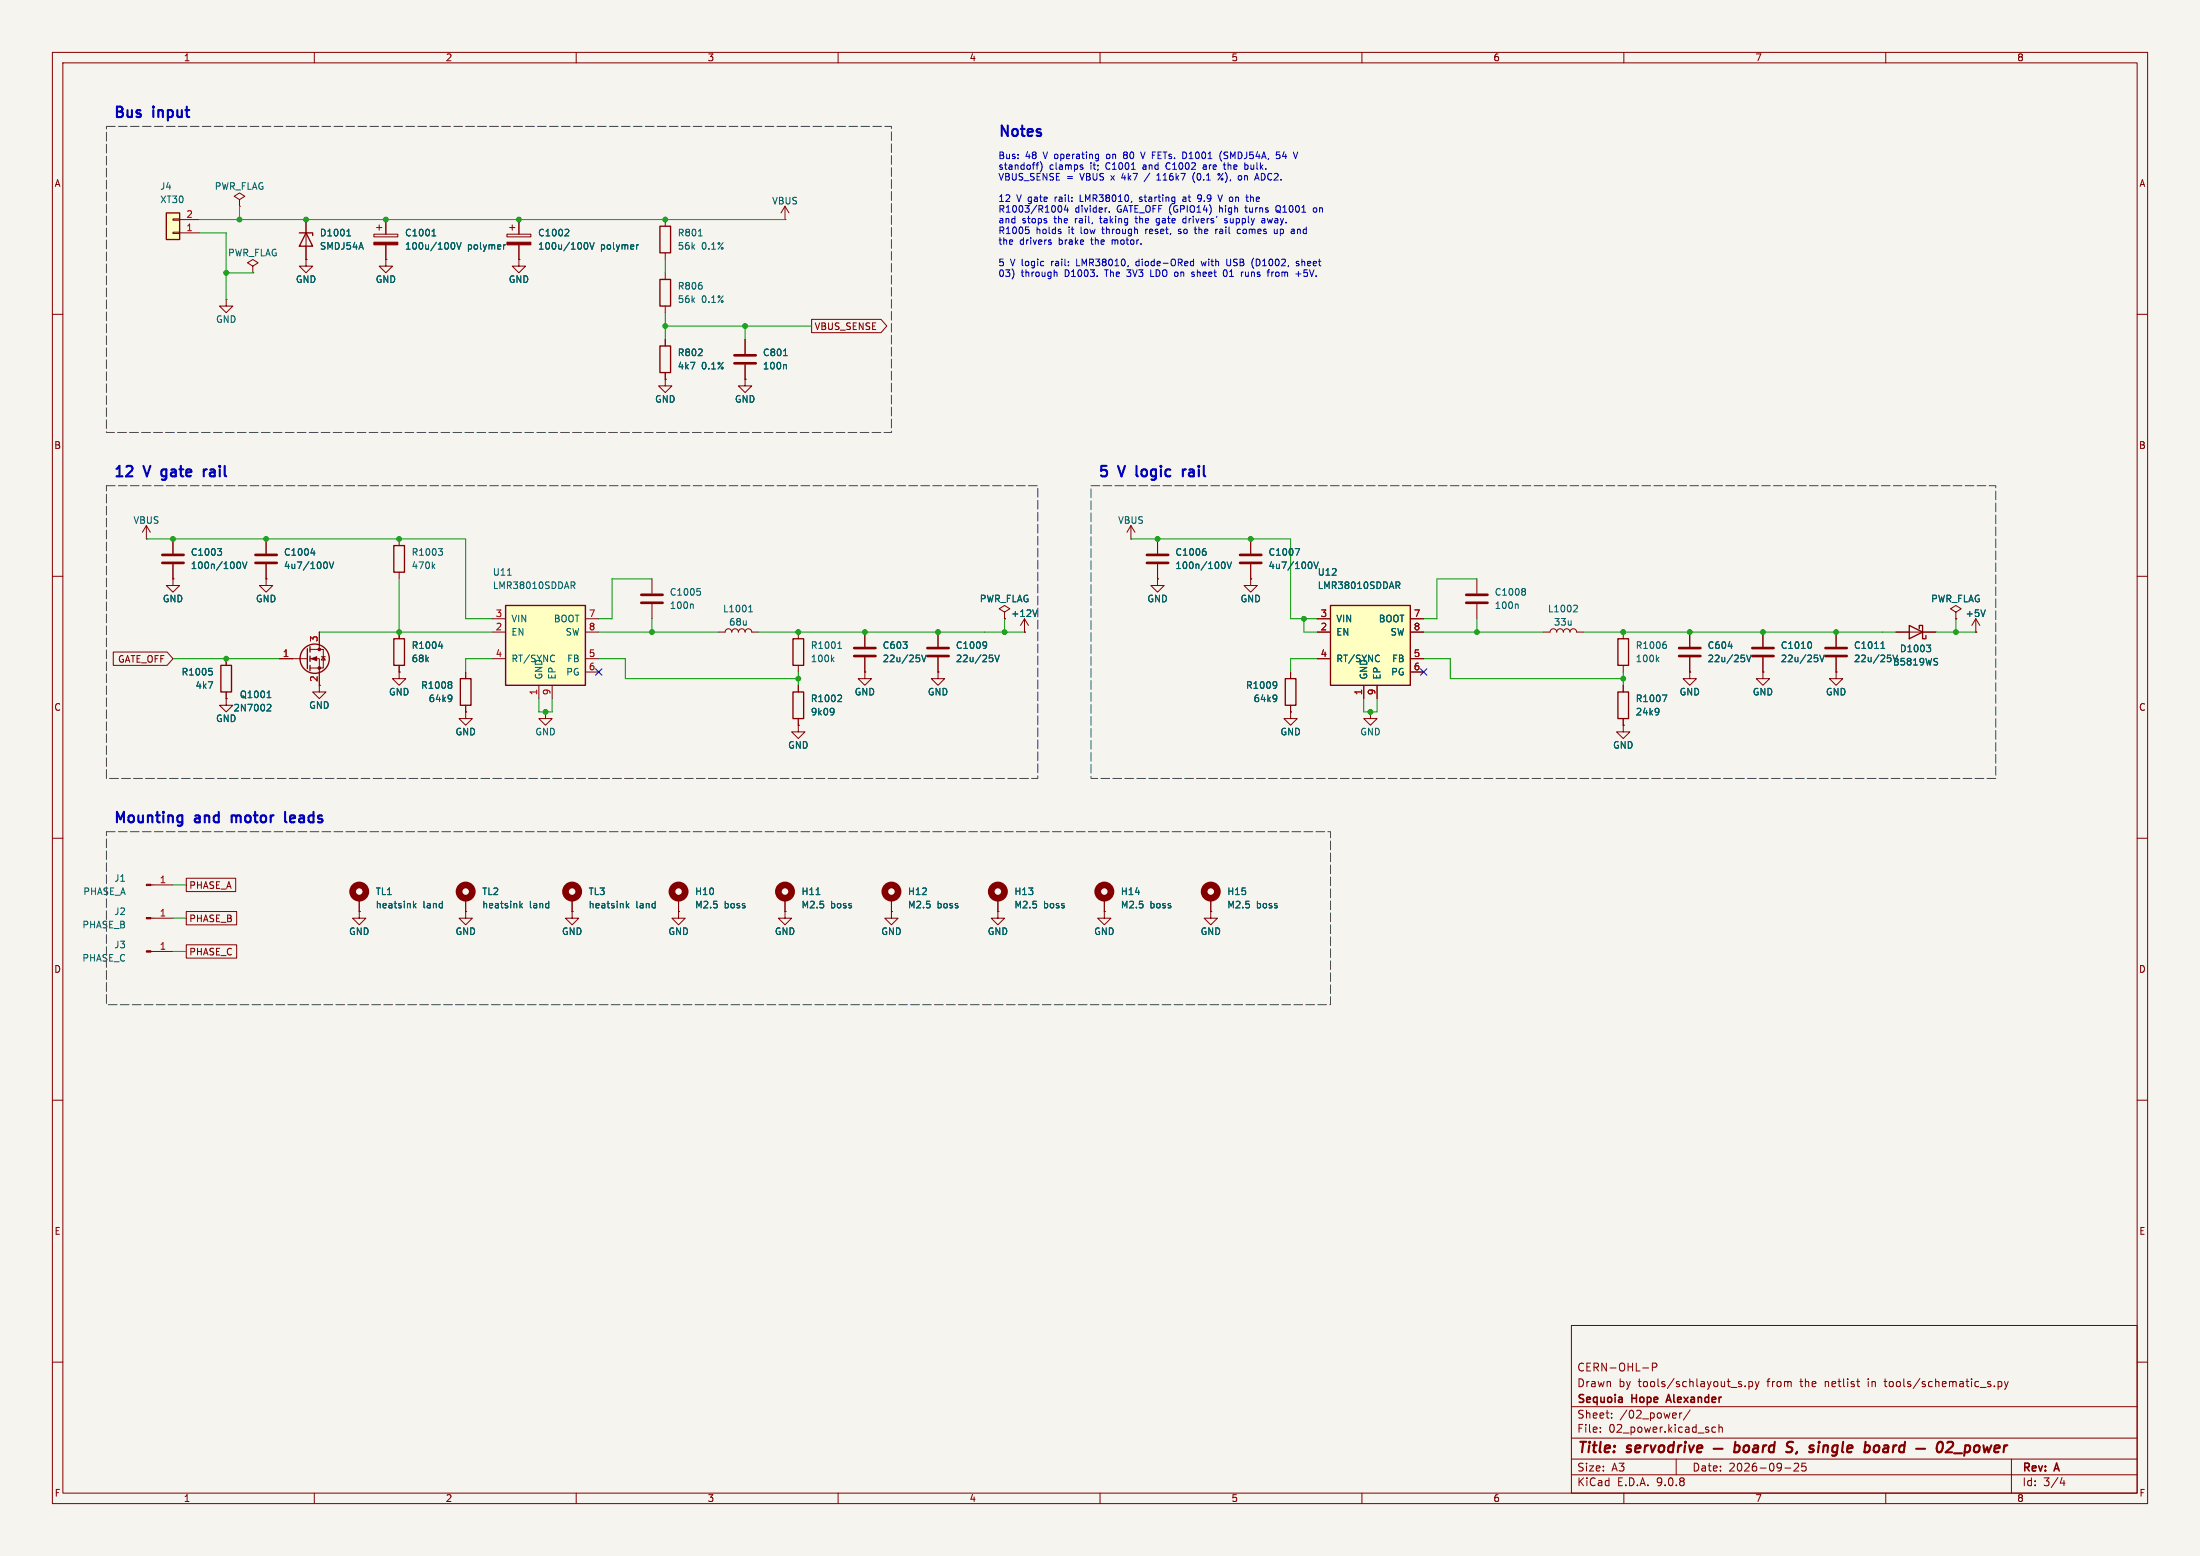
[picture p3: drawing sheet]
<svg xmlns="http://www.w3.org/2000/svg" width="420mm" height="297mm" viewBox="0 0 420 297" stroke-linecap="round" stroke-linejoin="round" font-family="sans-serif">
<path d="M0 0h420v297h-420z" fill="#f5f4ef" stroke="#f5f4ef" stroke-width=".19"/>
<g fill="none" stroke="#840000" stroke-width=".19">
<path d="M10 10h400v277h-400zM12 12h396v273h-396zM60 10v2M110 10v2M160 10v2M210 10v2M260 10v2M310 10v2M360 10v2M45.7 38.1l1-.6-1-.7-1 .7 1 .6v1.3M45.7 39.4h.1M149.9 39.4l-.8 1.2"/>
<path d="M149.9 39.4l.7 1.2M149.9 39.4v2.5M149.9 41.9h.1M10 60h2M127 72.4v1.3h1.3l-1.3 1.2-1.3-1.2h1.3M127 72.4h.1M142.2 72.4v1.3h1.3l-1.3 1.2-1.2-1.2h1.2M142.2 72.4h.1M408 60h2M10 110h2M33 102.9v2.8M33 107.7v2.8"/>
<path d="M281.9 110.5v2.8M281.9 115.3v2.8M408 110h2M43.2 133.4v1.2h1.2l-1.2 1.3-1.3-1.3h1.3M43.2 133.4h.1M43.2 125.7v1.3M43.2 132.1v1.3M53.3 125.7h5.4M59.2 125.7h1.8v6.4h1.2l-1.2 1.3-1.3-1.3h1.3M59.2 124h2.5v3.5h-2.5M61 120.7v3.3M61.3 125.3h.8"/>
<path d="M61.7 125.3l.4 .7h-.8zM76.2 128.3v1.2h1.3l-1.3 1.3-1.3-1.3h1.3M76.2 128.3h.1M76.2 120.7v1.2M76.2 127v1.3M88.9 135.9v1.3h1.3l-1.3 1.2-1.3-1.2h1.3M88.9 135.9h.1M88.9 128.3v1.2M88.9 134.6v1.3M104.1 135.9v1.3h1.3l-1.3 1.2-1.2-1.2h1.2M104.1 135.9h.1M309.9 138.4v1.3h1.2l-1.2 1.3-1.3-1.3h1.3"/>
<path d="M309.9 138.4h.1M309.9 120.7v1.2M309.9 127v1.3M309.9 130.8v1.3M309.9 137.2v1.2M322.6 128.3v1.2h1.2l-1.2 1.3-1.3-1.3h1.3M322.6 128.3h.1M322.6 120.7v2.7M322.6 125.5v2.8M336.5 128.3v1.2h1.3l-1.3 1.3-1.2-1.3h1.2M336.5 128.3h.1M336.5 120.7v2.7"/>
<path d="M336.5 125.5v2.8M10 160h2M408 160h2M28.8 175.3h4.2M28.8 168.9h4.2M68.6 174v1.3h1.2l-1.2 1.2-1.3-1.2h1.3M68.6 174h.1M68.6 171.5v2.5M88.9 174v1.3h1.3l-1.3 1.2-1.3-1.2h1.3M88.9 174h.1M109.2 174v1.3h1.3l-1.3 1.2-1.3-1.2h1.3M109.2 174h.1"/>
<path d="M129.5 174v1.3h1.3l-1.3 1.2-1.2-1.2h1.2M129.5 174h.1M149.9 174v1.3h1.2l-1.2 1.2-1.3-1.2h1.3M149.9 174h.1M210.8 171.5v2.5M28.8 181.6h4.2M10 210h2M408 210h2M300 253h108v32h-108zM10 260h2M300 278.5h108M300 274.5h108"/>
<path d="M300 268.5h108M305.5 273.2v.2M305.5 272.5v.1M307.7 270.5v.2M307.7 269.8v.1M313.6 261.1h1.1M315.4 261l.8-.1 .1-.2-.1-.4-.2-.1h-.6v1.5M320 278.5v3M320.7 269.7v1M321.1 269.7l-.3 .1-.1 .2M322.7 269.1l-1.3 1.9M327.5 272.5l-.4-.1-.3 .3 .1 .6h.6"/>
<path d="M328.2 272.5l.2-.1 .3 .1 .1 .9M328.2 271.9v1.5M332.3 264.2l.2 .2-.2 .3M332.3 263.7l.1 .1M333.2 264.5v.2M333.9 263.7v1.5M333.9 263.8l.4-.1 .3 .3-.2 .6h-.5M335.1 263.7l.3 1M335.4 264.7l-.3 .5M335.8 263.7l-.4 1M342.5 279.4l.6-.1 .2 .1 .1 .3-1 1.1h1M344 279.3l-.1 .7 .3-.1h.5l.1 .6-.3 .3-.6-.2"/>
<path d="M354.4 263.7h.6M354.9 264.7h.1M359.7 263.7h.5M380.7 264.5v.2M381.4 263.8l.5-.1 .3 .3-.2 .6h-.6M381.4 263.7v1.5M382.7 263.7l.3 1M383 264.7l-.3 .5M383.4 263.7l-.4 1M384 278.5v6.5M408 260h2M60 285v2"/>
<path d="M110 285v2M160 285v2M210 285v2M260 285v2M300 281.5h108M310 285v2M340.7 280.2h1.2M360 285v2M393.7 282l-.4 1.1h.9M394 282.6v1"/>
</g>
<g fill="none" stroke="#840000" stroke-width=".4">
<path d="M327.1 276.5h1.7M331.2 276h.8l.1 .3-.1 .5a.66 .66 0 0 1-.9 .3M331.3 275.2l-.3 2M333 276.1a.52 .52 0 0 1 .5-.2 .52 .52 0 0 1 .4 .4v.5a.55 .55 0 0 1-.6 .4 .55 .55 0 0 1-.5-.4zM334.8 276h.8l-.1 1.2M335.6 276.3l-.6 .1a.4 .4 0 0 0-.4 .4 .4 .4 0 0 0 .3 .4l.6-.1M336.6 275.9l-.1 1.3M337.2 275.9l-.4 .1-.2 .3M338.7 276a.66 .66 0 0 0-1 .3v.5l.1 .3h.8M338.8 275.2l-.2 2M342.3 275.3a.85 .85 0 0 0-1 .1 .45 .45 0 0 0 .2 .8l.5 .1a.51 .51 0 0 1 .1 .6 .51 .51 0 0 1-.4 .3l-.7-.1M347.2 275.9l-.2 1.3"/>
<path d="M347.3 275.2v.2M357.7 276.3a.55 .55 0 0 1 .6-.4 .55 .55 0 0 1 .5 .4l-.1 .5a.6 .6 0 0 1-.9 .3M370 275.4a.46 .46 0 0 1 .5-.2 .46 .46 0 0 1 .4 .4 1.15 1.15 0 0 1-.8 1.6l-.2-.1a1.54 1.54 0 0 1 .1-1.7zM371.8 275.4l.3-.2h.4l.3 .2v.4l-.1 .3-1.3 1.1h1.3M373 277.4h1.5M375.2 276h.8l.1 .3-.1 .5a.66 .66 0 0 1-.9 .3M375.2 275.9l-.2 2M377 276.1a.52 .52 0 0 1 .5-.2 .52 .52 0 0 1 .4 .4v.5a.55 .55 0 0 1-.6 .4 .55 .55 0 0 1-.5-.4zM378.6 275.9l.3 1.3 .5-.9 .2 .9 .6-1.3M380.8 276.5l.9-.2v-.3h-.8l-.2 .9 .3 .3 .5-.1M382.6 275.9l-.1 1.3M383.2 275.9l-.4 .1-.2 .3"/>
</g>
<path d="M318.2 267.3h.7M318.5 266.2l-.5 1.5" fill="none" stroke="#840000" stroke-width=".3"/>
<g fill="none" stroke="#840000" stroke-width=".25">
<path d="M42.2 127h2v5.1h-2zM58.7 123.8v3.8M59.2 123.4v1.1M59.2 125.2v1M59.2 127v1M75.2 121.9h2v5.1h-2zM87.9 129.5h2v5.1h-2zM308.9 132.1h2v5.1h-2zM308.9 121.9h2v5.1h-2z"/>
<circle cx="60.1" cy="125.7" r="2.79"/>
</g>
<g fill="none" stroke="#006464" stroke-width=".19">
<path d="M41.5 104.7h.8l-.4 .5M42.1 105.2l.2 .2v.3l-.2 .3M45.4 107.3h.1a.68 .68 0 0 1 .4 .6 .68 .68 0 0 1-.4 .6h-.1M46.3 107.3l.4 1.2 .4-1.2M289.6 115.3l.2 .2v.6M291 112.3l.2 .3-.2 .3 .2 .2v.3l-.2 .2M39.9 127.6h.6M40.3 128.1l.2 .2v.3l-.2 .2M51 133.2h.7M51.2 134.4l.4 .1 .1 .3-.8 .9h.8M51.2 132.1l.2-.2v1.3M83.7 123.3h.8"/>
<path d="M84.3 122.9v.9M86 130.1l.3 .3-.3 .3 .3 .2v.2l-.3 .3M86 132.7l.3 .2-.2 .9M86.3 133.2l-.3 .2M316.3 125.8l.4 .5M316.5 135.2l.2 .2-.2 .9M316.7 125.5l-.5 .4M316.7 135.7l-.2 .3M317.4 132.7h.8l-.5 1.2M317.8 122.5h.2M317.9 123l.2 .2v.3l-.2 .3M329.9 123.3h.8"/>
<path d="M333 125.6v.6M333.4 125l.5 1.3 .4-1.3M345.5 122.5a.79 .79 0 0 1 0 1.3M347 125.6v.6M347.4 125l.4 1.3 .4-1.3M78.9 172v1.3M79.1 172.8l.3 .5M79.4 172.5l-.5 .4"/>
</g>
<path d="M31 105.9h4.1M31 107.4h4.1M279.9 113.5h4.1M279.9 115.1h4.1M320.5 123.7h4.1M320.5 125.2h4.1M334.5 123.7h4.1M334.5 125.2h4.1" fill="none" stroke="#840000" stroke-width=".51"/>
<g fill="none" stroke="#840000" stroke-width="1.3">
<circle cx="68.6" cy="170.2" r="1.27"/>
<circle cx="210.8" cy="170.2" r="1.27"/>
</g>
<g fill="#840000" stroke="#840000" stroke-width=".19">
<path d="M59.4 125.7l1.1-.4v.8z"/>
<path d="M27.9 181.5h.9v.2h-.9z"/>
<path d="M27.9 175.1h.9v.3h-.9z"/>
<path d="M27.9 168.8h.9v.2h-.9z"/>
<circle cx="61" cy="124" r=".25"/>
<circle cx="61" cy="127.5" r=".25"/>
</g>
<path d="M31.7 40.6h2.6v5.1h-2.6z" fill="#ffffc2"/>
<path d="M31.7 40.6h2.6v5.1h-2.6zM126 43.2h2v5.1h-2z" fill="none" stroke="#840000" stroke-width=".25"/>
<g fill="none" stroke="#840000" stroke-width=".19">
<path d="M33 44.3h1.3v.3h-1.3zM33 41.8h1.3v.2h-1.3zM34.3 44.5h3.8M34.3 41.9h3.8M71.4 44.7h4.5v.5h-4.5zM71.9 43.4h1M72.4 42.9v1M73.7 41.9v2.8M73.7 46.7v2.8M96.8 44.7h4.5v.5h-4.5zM97.3 43.4h1M97.8 42.9v1"/>
<path d="M99.1 49.5v1.3h1.2l-1.2 1.3-1.3-1.3h1.3M99.1 49.5h.1M99.1 41.9v2.8M99.1 46.7v2.8M127 41.9v1.3M127 48.3v1.2M179.1 120.7v2.7M179.1 125.5v2.8M149.9 171.5v2.5M170.2 174v1.3h1.2l-1.2 1.2-1.3-1.2h1.3M170.2 174h.1M170.2 171.5v2.5"/>
<path d="M190.5 174v1.3h1.3l-1.3 1.2-1.3-1.2h1.3M190.5 174h.1M190.5 171.5v2.5M210.8 174v1.3h1.3l-1.3 1.2-1.3-1.2h1.3M210.8 174h.1M231.1 174v1.3h1.3l-1.3 1.2-1.2-1.2h1.2M231.1 174h.1M231.1 171.5v2.5"/>
</g>
<g fill="none" stroke="#006464" stroke-width=".19">
<path d="M82.5 45h.7M82.6 44.1l.2-.3v1.2M86.3 46.4l.1-.1a.68 .68 0 0 1 .4 .6 .68 .68 0 0 1-.4 .7l-.1-.1M87.2 46.3l.4 1.3 .4-1.3M96.1 46.7v.9M96.5 46.7l-.4 .3M108.4 43.8l.2 .2-.1 .3-.7 .7h.8M111.7 46.4l.1-.1a.68 .68 0 0 1 .4 .6 .68 .68 0 0 1-.4 .7l-.1-.1M112.6 46.3l.4 1.3 .4-1.3M121.5 46.7v.9M121.9 46.7l-.4 .3M133.3 45h.8"/>
<path d="M188.1 122.5l.2 .2a.94 .94 0 0 1-.2 1M188.3 123l-.2 .3M189.5 125.6v.6M189.9 125l.4 1.3 .5-1.3M155.8 170.8h.7"/>
</g>
<g fill="none" stroke="#840000" stroke-width="1.3">
<circle cx="149.9" cy="170.2" r="1.27"/>
<circle cx="170.2" cy="170.2" r="1.27"/>
<circle cx="190.5" cy="170.2" r="1.27"/>
<circle cx="231.1" cy="170.2" r="1.27"/>
</g>
<g fill="#840000" stroke="#840000" stroke-width=".19">
<path d="M71.4 46.2h4.5v.5h-4.5z"/>
<path d="M96.8 46.2h4.5v.5h-4.5z"/>
</g>
<path d="M177 123.7h4.1M177 125.2h4.1" fill="none" stroke="#840000" stroke-width=".51"/>
<path d="M96.5 115.6h15.3v15.2h-15.3z" fill="#ffffc2"/>
<path d="M126 66h2v5.1h-2zM75.2 104.1h2v5.1h-2zM96.5 115.6h15.3v15.2h-15.3zM364.5 119.4l2.5 1.3-2.5 1.2zM151.4 132.1h2v5.1h-2zM151.4 121.9h2v5.1h-2zM245.4 129.5h2v5.1h-2zM366.4 120v-.6h.6v2.5h.7v-.6" fill="none" stroke="#840000" stroke-width=".25"/>
<g fill="none" stroke="#840000" stroke-width=".19">
<path d="M127 64.8v1.2M127 71.1v1.3M27.9 102.9h.1M27.9 100.3l-.7 1.3M27.9 100.3l.8 1.3M27.9 100.3v2.6M50.8 102.9v2.8M50.8 107.7v2.8M76.2 102.9v1.2M76.2 109.2v1.3M94 118.1h2.5M111.8 118.1h2.5"/>
<path d="M124.5 110.5v2.8M124.5 115.3v2.8M191.8 116.8l1-.6-1-.6-1 .6 1 .6v1.3M191.8 118.1h.1M195.6 118.1l-.8 1.3M195.6 118.1l.7 1.3M195.6 118.1v2.6M221 110.5v1.3h1.2l-1.2 1.2-1.3-1.2h1.3M221 110.5h.1M221 102.9v2.8M221 107.7v2.8M238.8 110.5v1.3h1.2l-1.2 1.2-1.3-1.2h1.3"/>
<path d="M238.8 110.5h.1M94 120.7h2.5M94 125.7h2.5M102.9 130.8v2.6M105.4 130.8v2.6M111.8 120.7h2.5M111.8 125.7h2.5M111.8 128.3h2.5M137.2 120.7h1.2a.64 .64 0 0 1 .7-.7 .64 .64 0 0 1 .6 .7 .64 .64 0 0 1 .6-.7 .64 .64 0 0 1 .7 .7 .64 .64 0 0 1 .6-.7 .64 .64 0 0 1 .6 .7 .64 .64 0 0 1 .7-.7 .64 .64 0 0 1 .6 .7h1.3M152.4 138.4v1.3h1.3l-1.3 1.3-1.3-1.3h1.3M152.4 138.4h.1M152.4 120.7v1.2"/>
<path d="M152.4 127v1.3M152.4 130.8v1.3M152.4 137.2v1.2M165.1 128.3v1.2h1.3l-1.3 1.3-1.3-1.3h1.3M165.1 128.3h.1M165.1 120.7v2.7M165.1 125.5v2.8M179.1 128.3v1.2h1.2l-1.2 1.3-1.3-1.3h1.3M179.1 128.3h.1M195.6 120.7h.1M246.4 135.9v1.3h1.2l-1.2 1.2-1.3-1.2h1.3M246.4 135.9h.1"/>
<path d="M246.4 128.3v1.2M246.4 134.6v1.3M261.6 135.9v1.3h1.3l-1.3 1.2-1.3-1.2h1.3M261.6 135.9h.1M350.5 128.3v1.2h1.3l-1.3 1.3-1.3-1.3h1.3M350.5 128.3h.1M361.9 120.7h7.7M88.9 171.5v2.5M109.2 171.5v2.5M129.5 171.5v2.5"/>
</g>
<g fill="none" stroke="#006464" stroke-width=".19">
<path d="M59.4 105.6h.7M60 105.1v.9M62.2 107.3a.79 .79 0 0 1 0 1.2M62.9 107.3l.4 1.2 .4-1.2M82.6 108l.4 .5M83 107.7l-.5 .5M83.7 104.7h.8l-.5 .5M84.2 105.2l.3 .2v.3l-.3 .3M96.9 109.8h.7M109 111.1h.5l.3 .2-.2 .4h-.6M109.3 111.7l.5 .6M132.2 115.3l.1 .2v.6"/>
<path d="M133.1 112.3h.6M133.5 112.8l.2 .3v.3l-.2 .2M142.9 116.8h.8M143.1 115.8l.2-.3v1.3M198 116.4l-.4 1.3M229.9 104.7h.2M230 105.2l.3 .2v.3l-.3 .3M233.3 107.3h.2a.68 .68 0 0 1 .4 .6 .68 .68 0 0 1-.4 .6h-.2M234.3 107.3l.4 1.2 .4-1.2M105.8 125.1l.1 .1M105.9 126.2h-.1M158.8 125.8l.4 .5"/>
<path d="M159 135.2l.2 .2-.2 .9M159.2 125.5l-.5 .4M159.2 135.7l-.2 .3M159.9 123.8h.8M160.1 122.8l.2-.3v1.3M160.4 132.7l.3 .2-.1 .3-.7 .7h.8M175.5 125.6v.6M176 125l.4 1.3 .4-1.3M243.5 130.1l.2 .3a.94 .94 0 0 1-.2 .9M243.5 132.7l.2 .2-.1 .9M243.7 130.7l-.2 .2M243.7 133.2l-.2 .2"/>
<path d="M367.8 123.1h.8l-.5 .5M368.3 123.6l.3 .3v.3l-.3 .2M369.7 126.3l.2 .3-.2 .3M369.7 125.7h.2M99.3 172v1.3M99.4 172.8l.3 .5M99.7 172.5l-.4 .4M119.6 172v1.3M119.7 172.8l.4 .5M120.1 172.5l-.5 .4"/>
</g>
<g fill="none" stroke="#840000" stroke-width="1.3">
<circle cx="88.9" cy="170.2" r="1.27"/>
<circle cx="109.2" cy="170.2" r="1.27"/>
<circle cx="129.5" cy="170.2" r="1.27"/>
</g>
<path d="M48.8 105.9h4M48.8 107.4h4M122.4 113.5h4.1M122.4 115.1h4.1M218.9 105.9h4.1M218.9 107.4h4.1M163.1 123.7h4M163.1 125.2h4" fill="none" stroke="#840000" stroke-width=".51"/>
<path d="M254 115.6h15.2v15.2h-15.2z" fill="#ffffc2"/>
<path d="M57.1 44.5h2.6v.5M58.4 44.5l1.3 2.5h-2.6zM126 53.3h2v5.1h-2zM254 115.6h15.2v15.2h-15.2z" fill="none" stroke="#840000" stroke-width=".25"/>
<g fill="none" stroke="#840000" stroke-width=".19">
<path d="M43.2 57.2v1.2h1.2l-1.2 1.3-1.3-1.3h1.3M43.2 57.2h.1M48.3 50.8l1-.6-1-.7-1.1 .7 1.1 .6v1.3M48.3 52.1h.1M58.4 49.5v1.3h1.3l-1.3 1.3-1.3-1.3h1.3M58.4 49.5h.1M58.4 41.9v7.6M73.7 49.5v1.3h1.2l-1.2 1.3-1.3-1.3h1.3M73.7 49.5h.1M73.7 41.9v2.8M73.7 46.7v2.8M99.1 49.5h.1"/>
<path d="M99.1 41.9v2.8M99.1 46.7v2.8M127 52.1v1.2M127 58.4v1.3M127 72.4h.1M127 64.8v1.2M127 71.1v1.3M142.2 72.4h.1M142.2 64.8v2.8M142.2 69.6v2.8M154.9 61h13.3l1.1 1.2-1.1 1.3h-13.3zM33 110.5v1.3h1.3l-1.3 1.2-1.3-1.2h1.3"/>
<path d="M33 110.5h.1M33 102.9v2.8M33 107.7v2.8M50.8 110.5v1.3h1.3l-1.3 1.2-1.3-1.2h1.3M50.8 110.5h.1M50.8 102.9v2.8M50.8 107.7v2.8M191.8 118.1h.1M215.9 102.9h.1M215.9 100.3l-.8 1.3M215.9 100.3l.8 1.3M215.9 100.3v2.6"/>
<path d="M221 110.5h.1M221 102.9v2.8M221 107.7v2.8M238.8 110.5h.1M238.8 102.9v2.8M238.8 107.7v2.8M251.5 118.1h2.5M269.2 118.1h2.6M373.4 116.8l1-.6-1-.6-1 .6 1 .6v1.3M373.4 118.1h.1M377.2 118.1l-.8 1.3M377.2 118.1l.8 1.3"/>
<path d="M377.2 118.1v2.6M21.6 124.5h10.3l1.1 1.2-1.1 1.3h-10.3zM43.2 133.4h.1M43.2 125.7v1.3M43.2 132.1v1.3M53.3 125.7h2.6M61 120.7v2.5M61 128.3v2.5M76.2 128.3h.1M76.2 120.7v1.2M76.2 127v1.3M88.9 135.9h.1"/>
<path d="M88.9 128.3v1.2M88.9 134.6v1.3M152.4 138.4h.1M152.4 130.8v1.3M152.4 137.2v1.2M165.1 128.3h.1M165.1 120.7v2.7M165.1 125.5v2.8M179.1 128.3h.1M179.1 120.7v2.7M179.1 125.5v2.8M195.6 120.7h.1"/>
<path d="M246.4 135.9h.1M246.4 128.3v1.2M246.4 134.6v1.3M251.5 120.7h2.5M251.5 125.7h2.5M260.3 130.8v2.6M262.9 130.8v2.6M269.2 120.7h2.6M269.2 125.7h2.6M269.2 128.3h2.6M294.6 120.7h1.3a.64 .64 0 0 1 .6-.7 .64 .64 0 0 1 .7 .7 .64 .64 0 0 1 .6-.7 .64 .64 0 0 1 .6 .7 .64 .64 0 0 1 .7-.7 .64 .64 0 0 1 .6 .7 .64 .64 0 0 1 .7-.7 .64 .64 0 0 1 .6 .7h1.3M309.9 138.4h.1"/>
<path d="M309.9 130.8v1.3M309.9 137.2v1.2M322.6 128.3h.1M322.6 120.7v2.7M322.6 125.5v2.8M336.5 128.3h.1M336.5 120.7v2.7M336.5 125.5v2.8M350.5 128.3h.1M350.5 120.7v2.7M350.5 125.5v2.8M361.9 120.7h2.6"/>
<path d="M367 120.7h2.6M377.2 120.7h.1M35.6 167.6h9.4v2.6h-9.4zM35.6 174h9.6v2.5h-9.6zM68.6 174h.1M68.6 171.5v2.5M88.9 174h.1M88.9 171.5v2.5M109.2 174h.1M109.2 171.5v2.5M129.5 174h.1M129.5 171.5v2.5"/>
<path d="M149.9 174h.1M149.9 171.5v2.5M170.2 174h.1M170.2 171.5v2.5M190.5 174h.1M190.5 171.5v2.5M210.8 174h.1M210.8 171.5v2.5M231.1 174h.1M231.1 171.5v2.5M35.6 180.3h9.6v2.6h-9.6z"/>
</g>
<g fill="none" stroke="#006464" stroke-width=".19">
<path d="M66.2 45h.7M66.3 44.1l.3-.3v1.2M82.5 45h.7M82.6 44.1l.2-.3v1.2M86.3 46.4l.1-.1a.68 .68 0 0 1 .4 .6 .68 .68 0 0 1-.4 .7l-.1-.1M87.2 46.3l.4 1.3 .4-1.3M96.1 46.7v.9M96.5 46.7l-.4 .3M108.4 43.8l.2 .2-.1 .3-.7 .7h.8M111.7 46.4l.1-.1a.68 .68 0 0 1 .4 .6 .68 .68 0 0 1-.4 .7l-.1-.1M112.6 46.3l.4 1.3 .4-1.3M121.5 46.7v.9"/>
<path d="M121.9 46.7l-.4 .3M149.6 67.9h.7M149.9 69.6l.2 .2v.6M41.5 104.7h.8l-.4 .5M42.1 105.2l.2 .2v.3l-.2 .3M45.4 107.3h.1a.68 .68 0 0 1 .4 .6 .68 .68 0 0 1-.4 .6h-.1M46.3 107.3l.4 1.2 .4-1.2M59.4 105.6h.7M60 105.1v.9M62.2 107.3a.79 .79 0 0 1 0 1.2M62.9 107.3l.4 1.2 .4-1.2M198 116.4l-.4 1.3"/>
<path d="M229.9 104.7h.2M230 105.2l.3 .2v.3l-.3 .3M233.3 107.3h.2a.68 .68 0 0 1 .4 .6 .68 .68 0 0 1-.4 .6h-.2M234.3 107.3l.4 1.2 .4-1.2M247.3 104.7h.8l-.5 1.3M250.2 107.3a.79 .79 0 0 1 0 1.2M250.8 107.3l.4 1.2 .5-1.2M266.5 111.1h.5l.2 .2-.1 .4h-.6M266.8 111.7l.4 .6M300.6 115.5l.4 .1 .1 .3-.7 .9h.7M379 116.4l-.4 1.3M39.9 127.6h.6"/>
<path d="M40.3 128.1l.2 .2v.3l-.2 .2M51 133.2h.7M51.2 134.4l.4 .1 .1 .3-.8 .9h.8M51.2 132.1l.2-.2v1.3M83.7 123.3h.8M84.3 122.9v.9M86 130.1l.3 .3-.3 .3 .3 .2v.2l-.3 .3M86 132.7l.3 .2-.2 .9M86.3 133.2l-.3 .2M159 135.2l.2 .2-.2 .9M159.2 135.7l-.2 .3M160.4 132.7l.3 .2-.1 .3-.7 .7h.8"/>
<path d="M175.5 125.6v.6M176 125l.4 1.3 .4-1.3M188.1 122.5l.2 .2a.94 .94 0 0 1-.2 1M188.3 123l-.2 .3M189.5 125.6v.6M189.9 125l.4 1.3 .5-1.3M243.5 130.1l.2 .3a.94 .94 0 0 1-.2 .9M243.5 132.7l.2 .2-.1 .9M243.7 130.7l-.2 .2M243.7 133.2l-.2 .2M263.3 125.1v.1M263.3 126.2h.1"/>
<path d="M316.5 135.2l.2 .2-.2 .9M316.7 135.7l-.2 .3M317.4 132.7h.8l-.5 1.2M329.9 123.3h.8M333 125.6v.6M333.4 125l.5 1.3 .4-1.3M345.5 122.5a.79 .79 0 0 1 0 1.3M347 125.6v.6M347.4 125l.4 1.3 .4-1.3M359.1 123.8h.7M359.2 122.8l.2-.3v1.3M361.4 125l.4 1.3 .4-1.3"/>
<path d="M367.8 123.1h.8l-.5 .5M368.3 123.6l.3 .3v.3l-.3 .2M369.7 126.3l.2 .3-.2 .3M369.7 125.7h.2M78.9 172v1.3M79.1 172.8l.3 .5M79.4 172.5l-.5 .4M99.3 172v1.3M99.4 172.8l.3 .5M99.7 172.5l-.4 .4M119.6 172v1.3M119.7 172.8l.4 .5"/>
<path d="M120.1 172.5l-.5 .4M155.8 170.8h.7"/>
</g>
<path d="M140.2 67.8h4.1M140.2 69.3h4.1M236.7 105.9h4.1M236.7 107.4h4.1M348.5 123.7h4.1M348.5 125.2h4.1" fill="none" stroke="#840000" stroke-width=".51"/>
<g fill="none" stroke="#009600" stroke-width=".19">
<path d="M45.7 39.4v2.5M38.1 41.9h111.8M38.1 44.5h5.1v12.7M43.2 52.1h5.1M127 49.5v2.6M127 59.7v5.1M127 62.2h27.9M142.2 62.2v2.6M27.9 102.9h61v15.2h5.1M76.2 110.5v10.2M124.5 110.5h-7.7v7.6h-2.5M124.5 118.1v2.6"/>
<path d="M191.8 118.1v2.6M215.9 102.9h30.5v15.2h5.1M248.9 118.1v2.6h2.6M281.9 110.5h-7.6v7.6h-2.5M281.9 118.1v2.6M373.4 118.1v2.6M33 125.7h20.3M61 120.7h33M94 125.7h-5.1v2.6M102.9 133.4v2.5h2.5v-2.5M114.3 120.7h22.9M114.3 125.7h5.1v3.8h33"/>
<path d="M144.8 120.7h50.8M152.4 128.3v2.5M251.5 125.7h-5.1v2.6M260.3 133.4v2.5h2.6v-2.5M271.8 120.7h22.8M271.8 125.7h5.1v3.8h33M302.3 120.7h59.6M309.9 128.3v2.5M369.6 120.7h7.6M33 168.9h2.6M33 175.3h2.6M33 181.6h2.6"/>
</g>
<path d="M113.7 127.7l1.2 1.2M114.9 127.7l-1.2 1.2M271.2 127.7l1.2 1.2M272.4 127.7l-1.2 1.2" fill="none" stroke="#000084" stroke-width=".19"/>
<g fill="none" stroke="#0000c2" stroke-width=".19">
<path d="M197.8 31.5h.5M198 31.2v1.1M198.2 31.1h.1M198.6 30.9l.2 .2M198.9 31.4v.9l-.3 .5M202 39.5v.2M202.6 39.5l.1 .5-.2 .4h-.3l-.2-.4M203.5 39.2l-.3 .9h.8M203.8 39.7v.8M206.4 31.9l.3 .1v.1l-.4 .2M209.3 29.4l.4 .1M209.7 29.4v1.1l-.1 .1-.3 .1"/>
<path d="M209.7 30.2l-.4 .1M214.7 29l-.2 .3 .2 .3-.2 .1v.3l.2 .3M217.5 38.4l.1 .1M217.7 37.6l-.2 .2 .2 .2M217.8 29l.4 1.3M219.5 33l-1.1 1.7M220.8 34.4h.8M221.1 33.3l-.3 .2M221.2 33.1v1.3M222.7 31.2l-.1 .6 .2 .5M226.1 29a.68 .68 0 0 1 .4 .6 .68 .68 0 0 1-.4 .7M226.2 37.6l-.3 .1"/>
<path d="M226.3 38h-.3l-.2 .2 .1 .2 .4 .1M227.9 33.3a1.48 1.48 0 0 0 .2 1.6M228.7 37.9l.2 .1 .3-.1M229.2 38.3l-.4 .2M229.2 37.3l-.3-.1-.2 .1M230.1 31.5h-.4M230.2 31.8h-.4l-.1 .2v.3h.5M232.5 37.2l.4 1.3 .5-1.3M232.5 33.3l.2 .2 .2-.2M233.2 28.8a1.46 1.46 0 0 0 0 2M233.3 34l-.2 .2 .2 .2M233.5 33.1l-1 1.3"/>
<path d="M233.5 31.5h.5M233.7 30.2l.1 .1M233.7 31.1v1l.3 .2M233.9 29l-.2 .3 .2 .3M236.8 33.5l.2 .3v.3l-.2 .3M237.7 39.7h.4M237.8 39.2l.1 1.2M238.2 31.6v.6l-.2 .1h-.4M238.7 37.2v1.3M239.1 37.6l-.4 .1M239.5 34.4l.4-1.3 .5 1.3M243.7 29.6l.4-.1 .3 .2-.2 .5h-.5"/>
<path d="M243.7 29h.6M244.1 39.2a.43 .43 0 0 0-.5 .5v.4a.43 .43 0 0 0 .5 .4M251.3 39.7h-.3l-.3 .2 .1 .5 .2 .1 .3-.1M193.5 51.9v.8M196.4 43.9l.1 .5-.3 .2M200.3 46.2l.3 .1 .1 .2-.4 .1M200.3 45.8l.3 .1M201.4 51.9l.4 .2v.7M202.5 44.2v.3M211.8 40.4v.1M216.8 41.3l.1 1.2M217 49.9l-.2 .2 .2 .6"/>
<path d="M218.7 43.7v.9M219 43.7l-.3 .3M219.7 51.5v1.3h.6M220.8 42.9l.3 .1M220.8 41.8v.6l.4 .2M225 44.5l.3 .1M225 43.9v.2l.3 .1M225.9 41.8v.6l.1 .2 .4-.1M227.5 49.9h.4M227.6 52h.4M227.6 52.3l.4 .2M227.9 49.5v1.2"/>
<path d="M227.9 50.7h-.4M228 43.7h.5M228 52.6l-.1 .2-.4-.1M228.2 43.3v1.1M228.2 44.5l.3 .1M229.3 49.9l.2 .8 .3-.6M232.4 43.7l-.3 .2M232.9 44.2v.3M233.8 41.9v.2l.5 .2-.2 .3-.3-.1M233.8 51.5a.68 .68 0 0 1 .5 .6 .68 .68 0 0 1-.5 .7l-.3-.5 .1-.6M234.2 49.5v1l.2 .2h.4M236.3 43.9v.6l.1 .1 .4-.1"/>
<path d="M237.3 51.9l-.3 .1M237.8 51.9v.7l.2 .2M240.9 41.8h.5l.1 .8M241.5 42l-.5 .1-.1 .1 .1 .4 .5-.1M242.8 51.9v.9M242.9 52l-.1 .2M243.8 44.5l-.2 .1-.3-.1M243.8 43.7v.9M243.8 40.2h.1M247.4 52.3h1M247.7 43.7v.9M247.9 43.7l-.2 .2"/>
<path d="M247.9 51.8v1M247.9 49.9h-.3l-.2 .2 .1 .1 .4 .2v.3h-.5"/>
</g>
<path d="M192.4 24v2l-1.2-2v2M195.1 24v1.7M30.9 89.8v.9M38.9 89.6v1.3M39.5 89.6l-.4 .1-.2 .3M217 88.9l.1 1.9M225.8 89.6v1.3M226.4 89.6l-.4 .1-.2 .3M44.2 155.6v1.4M44.3 155.7l-.1 .1M54.4 155v1.7l.3 .3" fill="none" stroke="#0000c2" stroke-width=".4"/>
<path d="M20.3 24.1h149.9v58.5h-149.9zM20.3 92.7h177.8v55.9h-177.8zM208.3 92.7h172.7v55.9h-172.7zM20.3 158.8h233.7v33h-233.7z" fill="none" stroke="#484848" stroke-width=".19" stroke-dasharray="1.7 .6"/>
<g fill="#009600" stroke="#009600" stroke-width=".19">
<circle cx="238.8" cy="102.9" r=".46"/>
<circle cx="221" cy="102.9" r=".46"/>
<circle cx="248.9" cy="118.1" r=".46"/>
<circle cx="261.6" cy="135.9" r=".46"/>
<circle cx="45.7" cy="41.9" r=".46"/>
<circle cx="58.4" cy="41.9" r=".46"/>
<circle cx="73.7" cy="41.9" r=".46"/>
<circle cx="43.2" cy="52.1" r=".46"/>
<circle cx="33" cy="102.9" r=".46"/>
<circle cx="50.8" cy="102.9" r=".46"/>
<circle cx="76.2" cy="120.7" r=".46"/>
<circle cx="76.2" cy="102.9" r=".46"/>
<circle cx="43.2" cy="125.7" r=".46"/>
<circle cx="104.1" cy="135.9" r=".46"/>
<circle cx="124.5" cy="120.7" r=".46"/>
<circle cx="152.4" cy="120.7" r=".46"/>
<circle cx="152.4" cy="129.5" r=".46"/>
<circle cx="99.1" cy="41.9" r=".46"/>
<circle cx="281.9" cy="120.7" r=".46"/>
<circle cx="373.4" cy="120.7" r=".46"/>
<circle cx="309.9" cy="129.5" r=".46"/>
<circle cx="309.9" cy="120.7" r=".46"/>
<circle cx="350.5" cy="120.7" r=".46"/>
<circle cx="336.5" cy="120.7" r=".46"/>
<circle cx="322.6" cy="120.7" r=".46"/>
<circle cx="165.1" cy="120.7" r=".46"/>
<circle cx="127" cy="41.9" r=".46"/>
<circle cx="127" cy="62.2" r=".46"/>
<circle cx="142.2" cy="62.2" r=".46"/>
<circle cx="191.8" cy="120.7" r=".46"/>
<circle cx="179.1" cy="120.7" r=".46"/>
</g>
<g font-size="2.8" fill="#0000c2">
<text x="21.6" y="22.6">Bus</text>
<text x="29.3" y="22.6">input</text>
<text x="190.5" y="27.1">Notes</text>
<text x="21.6" y="91.2">12</text>
<text x="27.7" y="91.2">V</text>
<text x="31.8" y="91.2">gate</text>
<text x="40.6" y="91.2">rail</text>
<text x="209.5" y="91.2">5</text>
<text x="213.8" y="91.2">V</text>
<text x="217.8" y="91.2">logic</text>
<text x="227.5" y="91.2">rail</text>
<text x="21.6" y="157.2">Mounting</text>
<text x="37.3" y="157.2">and</text>
<text x="45.1" y="157.2">motor</text>
<text x="56.1" y="157.2">leads</text>
</g>
<g font-size="2.8" fill="#840000">
<text x="301" y="277.9">Title:</text>
<text x="310.6" y="277.9">servodrive</text>
<text x="343.5" y="277.9">S,</text>
<text x="348.7" y="277.9">single</text>
<text x="360" y="277.9">board</text>
</g>
<g font-size="2.1" fill="#840000">
<text x="301" y="262">CERN-OHL-P</text>
<text x="301" y="268.2">Sequoia</text>
<text x="301" y="265">Drawn</text>
<text x="309" y="265">by</text>
<text x="311.6" y="268.2">Hope</text>
<text x="312.8" y="265">tools/schlayout_s.py</text>
<text x="318.9" y="268.2">Alexander</text>
<text x="337.5" y="265">from</text>
<text x="344" y="265">the</text>
<text x="348.8" y="265">netlist</text>
<text x="357.1" y="265">in</text>
<text x="360.5" y="265">tools/schematic_s.py</text>
<text x="301" y="273.7">File:</text>
<text x="301" y="271">Sheet:</text>
<text x="307.1" y="273.7">02_power.kicad_sch</text>
<text x="309.2" y="271">/02_power/</text>
<text x="301" y="281.1">Size:</text>
<text x="307.6" y="281.1">A3</text>
<text x="323" y="281.1">Date:</text>
<text x="330" y="281.1">2026-09-25</text>
<text x="386" y="281.3">Rev:</text>
<text x="392.4" y="281.3">A</text>
<text x="301" y="283.9">KiCad</text>
<text x="308.7" y="283.9">E.D.A.</text>
<text x="316.3" y="283.9">9.0.8</text>
<text x="386" y="283.9">Id:</text>
<text x="390.1" y="283.9">3/4</text>
</g>
<g font-size="1.8" fill="#840000">
<text x="35" y="11.9">1</text>
<text x="85" y="11.9">2</text>
<text x="135" y="11.9">3</text>
<text x="185" y="11.9">4</text>
<text x="235" y="11.9">5</text>
<text x="285" y="11.9">6</text>
<text x="335" y="11.9">7</text>
<text x="385" y="11.9">8</text>
<text x="10.3" y="35.9">A</text>
<text x="408.3" y="35.9">A</text>
<text x="155.4" y="63.2">VBUS_SENSE</text>
<text x="10.3" y="85.9">B</text>
<text x="408.2" y="85.9">B</text>
<text x="22.4" y="126.7">GATE_OFF</text>
<text x="60.7" y="130.2" transform="rotate(-90 60.7 130.2)">2</text>
<text x="10.3" y="135.9">C</text>
<text x="408.2" y="135.9">C</text>
<text x="36" y="169.9">PHASE_A</text>
<text x="36" y="176.2">PHASE_B</text>
<text x="10.3" y="185.9">D</text>
<text x="36" y="182.6">PHASE_C</text>
<text x="408.2" y="185.9">D</text>
<text x="10.3" y="235.9">E</text>
<text x="408.3" y="235.9">E</text>
<text x="10.3" y="285.9">F</text>
<text x="35" y="286.9">1</text>
<text x="85" y="286.9">2</text>
<text x="135" y="286.9">3</text>
<text x="185" y="286.9">4</text>
<text x="235" y="286.9">5</text>
<text x="285" y="286.9">6</text>
<text x="335" y="286.9">7</text>
<text x="385" y="286.9">8</text>
<text x="408.3" y="285.9">F</text>
</g>
<g font-size="1.8" fill="#0000c2">
<text x="190.5" y="30.7">Bus:</text>
<text x="190.5" y="32.7">standoff)</text>
<text x="190.5" y="34.8">VBUS_SENSE</text>
<text x="195.7" y="30.7">48</text>
<text x="199.3" y="30.7">V operating</text>
<text x="200.3" y="32.7">clamps</text>
<text x="203.6" y="34.8">=</text>
<text x="206.3" y="34.8">VBUS</text>
<text x="208.3" y="32.7">it;</text>
<text x="211.4" y="32.7">C1001</text>
<text x="211.7" y="30.7">on</text>
<text x="212.4" y="34.8">x</text>
<text x="214.6" y="34.8">4k7</text>
<text x="215.2" y="30.7">80</text>
<text x="218.6" y="32.7">and</text>
<text x="218.8" y="30.7">V FETs.</text>
<text x="221.7" y="34.8">116k7</text>
<text x="223.3" y="32.7">C1002</text>
<text x="227" y="30.7">D1001</text>
<text x="228.8" y="34.8">(0.1</text>
<text x="230.5" y="32.7">are</text>
<text x="233.8" y="34.8">%),</text>
<text x="234.3" y="30.7">(SMDJ54A,</text>
<text x="234.7" y="32.7">the</text>
<text x="237.9" y="34.8">on</text>
<text x="238.9" y="32.7">bulk.</text>
<text x="241.3" y="34.8">ADC2.</text>
<text x="245.3" y="30.7">54</text>
<text x="190.5" y="38.9">12</text>
<text x="190.5" y="40.9">R1003/R1004</text>
<text x="194.1" y="38.9">V gate</text>
<text x="201.6" y="38.9">rail:</text>
<text x="205.2" y="40.9">divider.</text>
<text x="206.6" y="38.9">LMR38010,</text>
<text x="213.3" y="40.9">GATE_OFF (GPIO14)</text>
<text x="218.2" y="38.9">starting</text>
<text x="226.7" y="38.9">at</text>
<text x="229.7" y="38.9">9.9</text>
<text x="233.2" y="40.9">high</text>
<text x="233.9" y="38.9">V on</text>
<text x="238.4" y="40.9">turns</text>
<text x="239.6" y="38.9">the</text>
<text x="244.5" y="40.9">Q1001</text>
<text x="251.8" y="40.9">on</text>
<text x="190.5" y="43">and</text>
<text x="190.5" y="45">R1005</text>
<text x="190.5" y="47">the</text>
<text x="194.6" y="47">drivers</text>
<text x="195.1" y="43">stops</text>
<text x="197.8" y="45">holds</text>
<text x="201.4" y="43">the</text>
<text x="202.2" y="47">brake</text>
<text x="204.1" y="45">it</text>
<text x="205.5" y="43">rail,</text>
<text x="206.6" y="45">low</text>
<text x="208.6" y="47">the</text>
<text x="210.5" y="43">taking</text>
<text x="210.9" y="45">through</text>
<text x="212.7" y="47">motor.</text>
<text x="217.5" y="43">the</text>
<text x="219.3" y="45">reset,</text>
<text x="221.6" y="43">gate</text>
<text x="225.8" y="45">so</text>
<text x="226.9" y="43">drivers'</text>
<text x="229.2" y="45">the</text>
<text x="233.3" y="45">rail</text>
<text x="235.1" y="43">supply</text>
<text x="237.7" y="45">comes</text>
<text x="242.3" y="43">away.</text>
<text x="244.9" y="45">up</text>
<text x="248.4" y="45">and</text>
<text x="190.5" y="51.1">5</text>
<text x="190.5" y="53.2">03)</text>
<text x="192.9" y="51.1">V logic</text>
<text x="194.9" y="53.2">through</text>
<text x="201" y="51.1">rail:</text>
<text x="203.4" y="53.2">D1003.</text>
<text x="205.9" y="51.1">LMR38010,</text>
<text x="211.2" y="53.2">The</text>
<text x="215.6" y="53.2">3V3</text>
<text x="217.5" y="51.1">diode-ORed</text>
<text x="220.3" y="53.2">LDO on</text>
<text x="228.6" y="53.2">sheet</text>
<text x="230.2" y="51.1">with</text>
<text x="234.8" y="53.2">01</text>
<text x="235.2" y="51.1">USB</text>
<text x="238.4" y="53.2">runs</text>
<text x="240.2" y="51.1">(D1002,</text>
<text x="243.7" y="53.2">from</text>
<text x="248.9" y="51.1">sheet</text>
<text x="249.2" y="53.2">+5V.</text>
</g>
<g font-size="1.8" fill="#006464">
<text x="30.5" y="36.4">J4</text>
<text x="30.5" y="39">XT30</text>
<text x="40.9" y="36.4">PWR_FLAG</text>
<text x="147.3" y="39.2">VBUS</text>
<text x="61" y="47.9">SMDJ54A</text>
<text x="61" y="45.3">D1001</text>
<text x="77.2" y="45.3">C1001</text>
<text x="77.2" y="47.9">100u/100V</text>
<text x="89.2" y="47.9">polymer</text>
<text x="102.6" y="45.3">C1002</text>
<text x="102.6" y="47.9">100u/100V</text>
<text x="114.6" y="47.9">polymer</text>
<text x="129.3" y="45.3">R801</text>
<text x="129.3" y="47.9">56k</text>
<text x="133.9" y="47.9">0.1%</text>
<text x="43.4" y="49.1">PWR_FLAG</text>
<text x="56.4" y="54.2">GND</text>
<text x="71.6" y="54.2">GND</text>
<text x="97" y="54.2">GND</text>
<text x="129.3" y="55.5">R806</text>
<text x="129.3" y="58">56k</text>
<text x="133.9" y="58">0.1%</text>
<text x="41.1" y="61.8">GND</text>
<text x="129.3" y="68.2">R802</text>
<text x="129.3" y="70.7">4k7</text>
<text x="133.9" y="70.7">0.1%</text>
<text x="145.6" y="68.2">C801</text>
<text x="145.6" y="70.7">100n</text>
<text x="125" y="77.1">GND</text>
<text x="140.2" y="77.1">GND</text>
<text x="25.4" y="100.2">VBUS</text>
<text x="213.3" y="100.2">VBUS</text>
<text x="36.3" y="106.3">C1003</text>
<text x="54.1" y="106.3">C1004</text>
<text x="78.5" y="106.3">R1003</text>
<text x="224.3" y="106.3">C1006</text>
<text x="242.1" y="106.3">C1007</text>
<text x="36.3" y="108.8">100n/100V</text>
<text x="54.1" y="108.8">4u7/100V</text>
<text x="78.5" y="108.8">470k</text>
<text x="94" y="110.1">U11</text>
<text x="94" y="112.6">LMR38010SDDAR</text>
<text x="127.8" y="113.9">C1005</text>
<text x="224.3" y="108.8">100n/100V</text>
<text x="242.1" y="108.8">4u7/100V</text>
<text x="251.5" y="110.1">U12</text>
<text x="251.5" y="112.6">LMR38010SDDAR</text>
<text x="285.3" y="113.9">C1008</text>
<text x="31" y="115.2">GND</text>
<text x="48.8" y="115.2">GND</text>
<text x="97.5" y="119">VIN</text>
<text x="105.6" y="119">BOOT</text>
<text x="127.8" y="116.4">100n</text>
<text x="137.9" y="117.1">L1001</text>
<text x="139.1" y="119.6">68u</text>
<text x="187" y="115.2">PWR_FLAG</text>
<text x="192.9" y="118">+12V</text>
<text x="218.9" y="115.2">GND</text>
<text x="236.7" y="115.2">GND</text>
<text x="255" y="119">VIN</text>
<text x="263.1" y="119">BOOT</text>
<text x="285.3" y="116.4">100n</text>
<text x="295.4" y="117.1">L1002</text>
<text x="296.6" y="119.6">33u</text>
<text x="368.6" y="115.2">PWR_FLAG</text>
<text x="375.2" y="118">+5V</text>
<text x="78.5" y="124.1">R1004</text>
<text x="97.5" y="121.5">EN</text>
<text x="107.9" y="121.5">SW</text>
<text x="154.7" y="124.1">R1001</text>
<text x="168.4" y="124.1">C603</text>
<text x="182.4" y="124.1">C1009</text>
<text x="255" y="121.5">EN</text>
<text x="265.4" y="121.5">SW</text>
<text x="312.2" y="124.1">R1006</text>
<text x="325.9" y="124.1">C604</text>
<text x="339.9" y="124.1">C1010</text>
<text x="353.8" y="124.1">C1011</text>
<text x="362.6" y="124.7">D1003</text>
<text x="34.6" y="129.1">R1005</text>
<text x="37.2" y="131.7">4k7</text>
<text x="78.5" y="126.6">68k</text>
<text x="80.3" y="131.7">R1008</text>
<text x="97.5" y="126.6">RT/SYNC</text>
<text x="103.7" y="129.8" transform="rotate(-90 103.7 129.8)">GND</text>
<text x="106.3" y="129.8" transform="rotate(-90 106.3 129.8)">EP</text>
<text x="108" y="129.1">PG</text>
<text x="108.2" y="126.6">FB</text>
<text x="154.7" y="126.6">100k</text>
<text x="168.4" y="126.6">22u/25V</text>
<text x="182.4" y="126.6">22u/25V</text>
<text x="237.8" y="131.7">R1009</text>
<text x="255" y="126.6">RT/SYNC</text>
<text x="261.2" y="129.8" transform="rotate(-90 261.2 129.8)">GND</text>
<text x="263.8" y="129.8" transform="rotate(-90 263.8 129.8)">EP</text>
<text x="265.5" y="129.1">PG</text>
<text x="265.7" y="126.6">FB</text>
<text x="312.2" y="126.6">100k</text>
<text x="325.9" y="126.6">22u/25V</text>
<text x="339.9" y="126.6">22u/25V</text>
<text x="353.8" y="126.6">22u/25V</text>
<text x="361.3" y="127.2">B5819WS</text>
<text x="44.5" y="136">2N7002</text>
<text x="45.7" y="133.5">Q1001</text>
<text x="58.9" y="135.5">GND</text>
<text x="74.2" y="132.9">GND</text>
<text x="81.7" y="134.2">64k9</text>
<text x="154.7" y="134.2">R1002</text>
<text x="154.7" y="136.8">9k09</text>
<text x="163.1" y="132.9">GND</text>
<text x="177" y="132.9">GND</text>
<text x="239.2" y="134.2">64k9</text>
<text x="312.2" y="134.2">R1007</text>
<text x="312.2" y="136.8">24k9</text>
<text x="320.5" y="132.9">GND</text>
<text x="334.5" y="132.9">GND</text>
<text x="348.5" y="132.9">GND</text>
<text x="41.1" y="138">GND</text>
<text x="86.9" y="140.6">GND</text>
<text x="102.1" y="140.6">GND</text>
<text x="150.4" y="143.1">GND</text>
<text x="244.3" y="140.6">GND</text>
<text x="259.6" y="140.6">GND</text>
<text x="307.8" y="143.1">GND</text>
<text x="15.8" y="171">PHASE_A</text>
<text x="21.7" y="168.5">J1</text>
<text x="71.6" y="173.6">heatsink</text>
<text x="71.6" y="171">TL1</text>
<text x="80.7" y="173.6">land</text>
<text x="92" y="173.6">heatsink</text>
<text x="92" y="171">TL2</text>
<text x="101.1" y="173.6">land</text>
<text x="112.3" y="173.6">heatsink</text>
<text x="112.3" y="171">TL3</text>
<text x="121.4" y="173.6">land</text>
<text x="132.6" y="171">H10</text>
<text x="132.6" y="173.6">M2.5</text>
<text x="138.2" y="173.6">boss</text>
<text x="152.9" y="171">H11</text>
<text x="152.9" y="173.6">M2.5</text>
<text x="158.6" y="173.6">boss</text>
<text x="173.2" y="171">H12</text>
<text x="173.2" y="173.6">M2.5</text>
<text x="178.9" y="173.6">boss</text>
<text x="193.6" y="171">H13</text>
<text x="193.6" y="173.6">M2.5</text>
<text x="199.2" y="173.6">boss</text>
<text x="213.9" y="171">H14</text>
<text x="213.9" y="173.6">M2.5</text>
<text x="219.5" y="173.6">boss</text>
<text x="234.2" y="171">H15</text>
<text x="234.2" y="173.6">M2.5</text>
<text x="239.8" y="173.6">boss</text>
<text x="15.6" y="177.4">PHASE_B</text>
<text x="21.7" y="174.9">J2</text>
<text x="66.5" y="178.7">GND</text>
<text x="86.9" y="178.7">GND</text>
<text x="107.2" y="178.7">GND</text>
<text x="127.5" y="178.7">GND</text>
<text x="147.8" y="178.7">GND</text>
<text x="168.1" y="178.7">GND</text>
<text x="188.5" y="178.7">GND</text>
<text x="208.8" y="178.7">GND</text>
<text x="229.1" y="178.7">GND</text>
<text x="15.6" y="183.7">PHASE_C</text>
<text x="21.7" y="181.2">J3</text>
</g>
<g font-size="1.8" fill="#a90000">
<text x="35.5" y="41.7">2</text>
<text x="35.5" y="44.2">1</text>
<text x="94.5" y="117.9">3</text>
<text x="112.3" y="117.9">7</text>
<text x="252" y="117.9">3</text>
<text x="269.8" y="117.9">7</text>
<text x="53.9" y="125.5">1</text>
<text x="60.7" y="122.6" transform="rotate(-90 60.7 122.6)">3</text>
<text x="94.5" y="120.4">2</text>
<text x="94.5" y="125.5">4</text>
<text x="112.3" y="120.4">8</text>
<text x="112.3" y="125.5">5</text>
<text x="252" y="120.4">2</text>
<text x="252" y="125.5">4</text>
<text x="269.8" y="120.4">8</text>
<text x="269.8" y="125.5">5</text>
<text x="112.3" y="128">6</text>
<text x="269.8" y="128">6</text>
<text x="102.6" y="132.8" transform="rotate(-90 102.6 132.8)">1</text>
<text x="105.2" y="132.8" transform="rotate(-90 105.2 132.8)">9</text>
<text x="260.1" y="132.8" transform="rotate(-90 260.1 132.8)">1</text>
<text x="262.6" y="132.8" transform="rotate(-90 262.6 132.8)">9</text>
<text x="30.4" y="168.7">1</text>
<text x="30.4" y="175">1</text>
<text x="30.4" y="181.4">1</text>
</g>
</svg>
